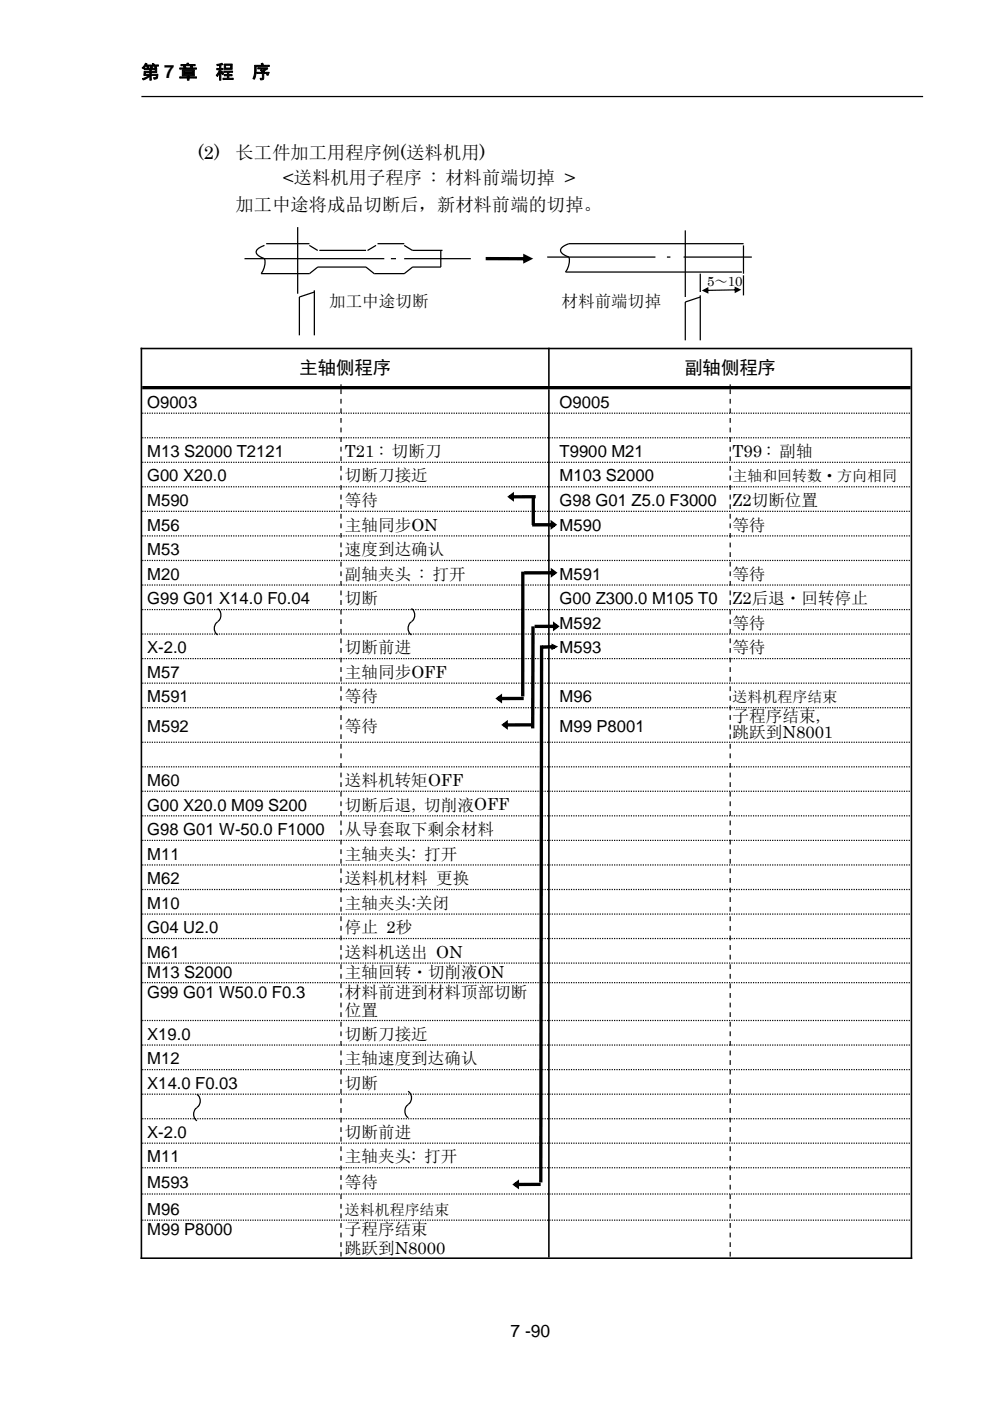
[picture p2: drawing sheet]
<svg xmlns="http://www.w3.org/2000/svg" width="210mm" height="297mm" viewBox="0 0 210 297" stroke-linecap="round" stroke-linejoin="round" font-family="sans-serif">
<path d="M30 20.5h165.8" fill="none" stroke="#000" stroke-width=".26"/>
<g fill="#fff">
<path d="M30.1 74.1h86.2v7.4h-86.2z"/>
<path d="M116.6 74.1h76.6v7.4h-76.6z"/>
<path d="M30.1 81.5h42.1v.3h-42.1z"/>
<path d="M72.4 81.5h43.9v.3h-43.9z"/>
<path d="M116.6 81.5h38.2v.3h-38.2z"/>
<path d="M155 81.5h38.2v.3h-38.2z"/>
<path d="M30.1 82.5h42.1v5h-42.1z"/>
<path d="M72.4 82.5h43.9v5h-43.9z"/>
<path d="M116.6 82.5h38.2v5h-38.2z"/>
<path d="M155 82.5h38.2v5h-38.2z"/>
<path d="M30.1 87.7h42.1v5h-42.1z"/>
<path d="M72.4 87.7h43.9v5h-43.9z"/>
<path d="M116.6 87.7h38.2v5h-38.2z"/>
<path d="M155 87.7h38.2v5h-38.2z"/>
<path d="M30.1 92.9h42.1v5h-42.1z"/>
<path d="M72.4 92.9h43.9v5h-43.9z"/>
<path d="M116.6 92.9h38.2v5h-38.2z"/>
<path d="M155 92.9h38.2v5h-38.2z"/>
<path d="M30.1 98.1h42.1v5h-42.1z"/>
<path d="M72.4 98.1h43.9v5h-43.9z"/>
<path d="M116.6 98.1h38.2v5h-38.2z"/>
<path d="M155 98.1h38.2v5h-38.2z"/>
<path d="M30.1 103.3h42.1v5h-42.1z"/>
<path d="M72.4 103.3h43.9v5h-43.9z"/>
<path d="M116.6 103.3h38.2v5h-38.2z"/>
<path d="M155 103.3h38.2v5h-38.2z"/>
<path d="M30.1 108.5h42.1v5h-42.1z"/>
<path d="M72.4 108.5h43.9v5h-43.9z"/>
<path d="M116.6 108.5h38.2v5h-38.2z"/>
<path d="M155 108.5h38.2v5h-38.2z"/>
<path d="M30.1 113.7h42.1v5h-42.1z"/>
<path d="M72.4 113.7h43.9v5h-43.9z"/>
<path d="M116.6 113.7h38.2v5h-38.2z"/>
<path d="M155 113.7h38.2v5h-38.2z"/>
<path d="M30.1 119h42.1v4.9h-42.1z"/>
<path d="M72.4 119h43.9v4.9h-43.9z"/>
<path d="M116.6 119h38.2v4.9h-38.2z"/>
<path d="M155 119h38.2v4.9h-38.2z"/>
<path d="M30.1 124.1h42.1v5h-42.1z"/>
<path d="M72.4 124.1h43.9v5h-43.9z"/>
<path d="M116.6 124.1h38.2v5h-38.2z"/>
<path d="M155 124.1h38.2v5h-38.2z"/>
<path d="M30.1 129.3h42.1v5h-42.1z"/>
<path d="M72.4 129.3h43.9v5h-43.9z"/>
<path d="M116.6 129.3h38.2v5h-38.2z"/>
<path d="M155 129.3h38.2v5h-38.2z"/>
<path d="M30.1 134.6h42.1v4.9h-42.1z"/>
<path d="M72.4 134.6h43.9v4.9h-43.9z"/>
<path d="M116.6 134.6h38.2v4.9h-38.2z"/>
<path d="M155 134.6h38.2v4.9h-38.2z"/>
<path d="M30.1 139.8h42.1v4.9h-42.1z"/>
<path d="M72.4 139.8h43.9v4.9h-43.9z"/>
<path d="M116.6 139.8h38.2v4.9h-38.2z"/>
<path d="M155 139.8h38.2v4.9h-38.2z"/>
<path d="M30.1 145h42.1v4.9h-42.1z"/>
<path d="M72.4 145h43.9v4.9h-43.9z"/>
<path d="M116.6 145h38.2v4.9h-38.2z"/>
<path d="M155 145h38.2v4.9h-38.2z"/>
<path d="M30.1 150.2h42.1v7h-42.1z"/>
<path d="M72.4 150.2h43.9v7h-43.9z"/>
<path d="M116.6 150.2h38.2v7h-38.2z"/>
<path d="M155 150.2h38.2v7h-38.2z"/>
<path d="M30.1 157.5h42.1v4.9h-42.1z"/>
<path d="M72.4 157.5h43.9v4.9h-43.9z"/>
<path d="M116.6 157.5h38.2v4.9h-38.2z"/>
<path d="M155 157.5h38.2v4.9h-38.2z"/>
<path d="M30.1 162.7h42.1v4.9h-42.1z"/>
<path d="M72.4 162.7h43.9v4.9h-43.9z"/>
<path d="M116.6 162.7h38.2v4.9h-38.2z"/>
<path d="M155 162.7h38.2v4.9h-38.2z"/>
<path d="M30.1 167.9h42.1v4.9h-42.1z"/>
<path d="M72.4 167.9h43.9v4.9h-43.9z"/>
<path d="M116.6 167.9h38.2v4.9h-38.2z"/>
<path d="M155 167.9h38.2v4.9h-38.2z"/>
<path d="M30.1 173.1h42.1v5h-42.1z"/>
<path d="M72.4 173.1h43.9v5h-43.9z"/>
<path d="M116.6 173.1h38.2v5h-38.2z"/>
<path d="M155 173.1h38.2v5h-38.2z"/>
<path d="M30.1 178.3h42.1v5h-42.1z"/>
<path d="M72.4 178.3h43.9v5h-43.9z"/>
<path d="M116.6 178.3h38.2v5h-38.2z"/>
<path d="M155 178.3h38.2v5h-38.2z"/>
<path d="M30.1 183.5h42.1v5h-42.1z"/>
<path d="M72.4 183.5h43.9v5h-43.9z"/>
<path d="M116.6 183.5h38.2v5h-38.2z"/>
<path d="M155 183.5h38.2v5h-38.2z"/>
<path d="M30.1 188.7h42.1v5h-42.1z"/>
<path d="M72.4 188.7h43.9v5h-43.9z"/>
<path d="M116.6 188.7h38.2v5h-38.2z"/>
<path d="M155 188.7h38.2v5h-38.2z"/>
<path d="M30.1 193.9h42.1v5h-42.1z"/>
<path d="M72.4 193.9h43.9v5h-43.9z"/>
<path d="M116.6 193.9h38.2v5h-38.2z"/>
<path d="M155 193.9h38.2v5h-38.2z"/>
<path d="M30.1 199.1h42.1v5h-42.1z"/>
<path d="M72.4 199.1h43.9v5h-43.9z"/>
<path d="M116.6 199.1h38.2v5h-38.2z"/>
<path d="M155 199.1h38.2v5h-38.2z"/>
<path d="M30.1 204.3h42.1v3.9h-42.1z"/>
<path d="M72.4 204.3h43.9v3.9h-43.9z"/>
<path d="M116.6 204.3h38.2v3.9h-38.2z"/>
<path d="M155 204.3h38.2v3.9h-38.2z"/>
<path d="M30.1 208.5h42.1v7.7h-42.1z"/>
<path d="M72.4 208.5h43.9v7.7h-43.9z"/>
<path d="M116.6 208.5h38.2v7.7h-38.2z"/>
<path d="M155 208.5h38.2v7.7h-38.2z"/>
<path d="M30.1 216.5h42.1v4.9h-42.1z"/>
<path d="M72.4 216.5h43.9v4.9h-43.9z"/>
<path d="M116.6 216.5h38.2v4.9h-38.2z"/>
<path d="M155 216.5h38.2v4.9h-38.2z"/>
<path d="M30.1 221.7h42.1v5h-42.1z"/>
<path d="M72.4 221.7h43.9v5h-43.9z"/>
<path d="M116.6 221.7h38.2v5h-38.2z"/>
<path d="M155 221.7h38.2v5h-38.2z"/>
<path d="M30.1 226.9h42.1v5h-42.1z"/>
<path d="M72.4 226.9h43.9v5h-43.9z"/>
<path d="M116.6 226.9h38.2v5h-38.2z"/>
<path d="M155 226.9h38.2v5h-38.2z"/>
<path d="M30.1 232.1h42.1v4.9h-42.1z"/>
<path d="M72.4 232.1h43.9v4.9h-43.9z"/>
<path d="M116.6 232.1h38.2v4.9h-38.2z"/>
<path d="M155 232.1h38.2v4.9h-38.2z"/>
<path d="M30.1 237.3h42.1v5h-42.1z"/>
<path d="M72.4 237.3h43.9v5h-43.9z"/>
<path d="M116.6 237.3h38.2v5h-38.2z"/>
<path d="M155 237.3h38.2v5h-38.2z"/>
<path d="M30.1 242.5h42.1v5h-42.1z"/>
<path d="M72.4 242.5h43.9v5h-43.9z"/>
<path d="M116.6 242.5h38.2v5h-38.2z"/>
<path d="M155 242.5h38.2v5h-38.2z"/>
<path d="M30.1 247.7h42.1v5.3h-42.1z"/>
<path d="M72.4 247.7h43.9v5.3h-43.9z"/>
<path d="M116.6 247.7h38.2v5.3h-38.2z"/>
<path d="M155 247.7h38.2v5.3h-38.2z"/>
<path d="M30.1 253.3h42.1v5.3h-42.1z"/>
<path d="M72.4 253.3h43.9v5.3h-43.9z"/>
<path d="M116.6 253.3h38.2v5.3h-38.2z"/>
<path d="M155 253.3h38.2v5.3h-38.2z"/>
<path d="M30.1 258.8h42.1v7.8h-42.1z"/>
<path d="M72.4 258.8h43.9v7.8h-43.9z"/>
<path d="M116.6 258.8h38.2v7.8h-38.2z"/>
<path d="M155 258.8h38.2v7.8h-38.2z"/>
</g>
<g fill="none" stroke="#000" stroke-width=".25" stroke-dasharray=".3 .3" stroke-linecap="butt">
<path d="M30.2 87.6h162.9M30.2 92.8h162.9M30.2 98h162.9M30.2 103.2h162.9M30.2 108.4h162.9M30.2 113.6h162.9M30.2 118.8h162.9M30.2 124h162.9M30.2 129.2h162.9M30.2 134.4h162.9M30.2 139.6h162.9M30.2 144.8h162.9"/>
<path d="M30.2 150.1h162.9M30.2 157.4h162.9M30.2 162.6h162.9M30.2 167.8h162.9M30.2 173h162.9M30.2 178.2h162.9M30.2 183.4h162.9M30.2 188.6h162.9M30.2 193.8h162.9M30.2 199h162.9M30.2 204.2h162.9M30.2 208.3h162.9"/>
<path d="M30.2 216.4h162.9M30.2 221.6h162.9M30.2 226.8h162.9M30.2 232h162.9M30.2 237.2h162.9M30.2 242.4h162.9M30.2 247.6h162.9M30.2 253.2h162.9M30.2 258.7h162.9"/>
</g>
<path d="M29.8 73.9h163.7M30 73.7v193.2M116.4 73.7v8.1M193.3 74.1v192.8M116.4 82.5v184.1M29.8 266.8h163.7" fill="none" stroke="#000" stroke-width=".34"/>
<path d="M30.2 82.2h162.9" fill="none" stroke="#000" stroke-width=".7" stroke-linecap="butt"/>
<path d="M72.3 81.5v.3M72.3 82.5v184.1M154.9 81.5v.3M154.9 82.5v184.1" fill="none" stroke="#000" stroke-width=".25" stroke-dasharray="1 1" stroke-linecap="butt"/>
<g fill="none" stroke="#000" stroke-width=".26">
<path d="M51.9 54.8h29.6M56.1 52a2.72 2.72 0 0 0-1.7 1.3 1.41 1.41 0 0 0 1.2 1.3l.5 .2a3.6 3.6 0 0 1-.7 3.2h10.2M56.5 51.7h9.1M63.1 48.2v14.1M65.6 58l1.8-1.4h10.2l1.8 1.4M65.6 52l1.8 1.1M67.7 53.1h9.9M79.4 58h6.3M79.8 52l-1.8 1.1M80.1 51.7h5.6M82.9 54.8h1.1M85.7 52l1.8 1.1"/>
<path d="M85.7 54.8h14.2M87.5 53.1h6.4M93.5 53.1v3.5M93.5 56.6h-6l-1.8 1.4M116.1 54.5h22.9M141.5 54.5h.7M145 54.5h14.5M145.4 48.9v14.1M148.5 58v3.9M157.7 52v6M157.7 58.4v4.2M157.7 51.7h-37.1a2.72 2.72 0 0 0-1.7 1.2 1.43 1.43 0 0 0 1.2 1.4l.5 .2a3.6 3.6 0 0 1-.6 3.2h37.4"/>
<path d="M66.7 61.6v9.5M66.7 61.9l-3.2 1.1v8.1M148.5 62.6v9.6M148.5 63l-3.1 1v8.2M46.2 129a1.84 1.84 0 0 1-.3 3.1 1.73 1.73 0 0 0 .3 2.5M87.3 129a1.83 1.83 0 0 1-.3 3.1 1.75 1.75 0 0 0 .3 2.5M41.8 232a1.83 1.83 0 0 1-.3 3.1 1.78 1.78 0 0 0 .3 2.5M86.6 231.4a1.74 1.74 0 0 1 0 2.8M86.6 234.2a1.75 1.75 0 0 0 0 2.8"/>
</g>
<g fill="#000">
<path d="M111 53.8l2.1 1-2.1 1.1zM103 54.5h8.5v.7h-8.5z"/>
<path d="M155.8 60.7v1.5l1.4-.8zM148.8 61.6l1.5 .7-.1-1.4zM149.5 61.4v.3l7-.1v-.3z"/>
<path d="M107.6 105.3l1.4 1.1v-2.1zM108.1 105v.7h5.5v-.7z"/>
<path d="M116.8 110.2v2.1l1.4-1zM112.9 110.9v.7h4.7v-.7z"/>
<path d="M116.8 120.4v2.1l1.4-1.1zM111.2 121.1v.7h6.5v-.7z"/>
<path d="M117 136.4v1.4l1.4-.7zM114.9 136.8v.8l2.8-.1v-.7z"/>
<path d="M117.3 131.7v2.2l1.4-1.1zM113.4 132.5v.7h4.8v-.8z"/>
<path d="M105.1 148.1l1.4 1.1v-2.2zM105.6 147.7v.8l5.5-.1v-.7z"/>
<path d="M106.3 153.7l1.4 1v-2.1zM106.8 153.4v.7l6.2-.1v-.7z"/>
<path d="M108.7 251.1l1.4 1.1v-2.1zM109.2 250.8v.7h5.5v-.7z"/>
</g>
<path d="M113.1 105.3v6M110.9 121.2v26.5M113.1 132.8l-.1 21.6M114.9 136.8l-.2 113.9" fill="none" stroke="#000" stroke-width=".71" stroke-linecap="butt"/>
<g font-size="3.9">
<text x="30" y="16.6">第 7 章</text>
<text x="45.7" y="16.6">程</text>
<text x="53.5" y="16.6">序</text>
<text x="42" y="33.7">(2)</text>
<text x="50" y="33.7">长工件加工用程序例(送料机用)</text>
<text x="60" y="39.1">&lt;送料机用子程序 : 材料前端切掉 &gt;</text>
<text x="50" y="44.7">加工中途将成品切断后，新材料前端的切掉。</text>
<text x="63.5" y="79.3">主轴侧程序</text>
<text x="145.2" y="79.3">副轴侧程序</text>
</g>
<text font-size="3.7" x="108.3" y="283.5">7 -90</text>
<g font-size="3.5">
<text x="69.8" y="65">加工中途切断</text>
<text x="119.1" y="65">材料前端切掉</text>
<text x="31.2" y="86.5">O9003</text>
<text x="118.7" y="86.5">O9005</text>
<text x="31.2" y="96.9">M13 S2000 T2121</text>
<text x="73.1" y="96.9">T21 : 切断刀</text>
<text x="118.7" y="96.9">T9900 M21</text>
<text x="155.3" y="96.9">T99 : 副轴</text>
<text x="31.2" y="102.1">G00 X20.0</text>
<text x="31.2" y="107.3">M590</text>
<text x="73.1" y="102.1">切断刀接近</text>
<text x="73.1" y="107.3">等待</text>
<text x="118.7" y="102.1">M103 S2000</text>
<text x="118.7" y="107.3">G98 G01 Z5.0 F3000</text>
<text x="155.3" y="107.3">Z2切断位置</text>
<text x="31.2" y="112.5">M56</text>
<text x="73.1" y="112.5">主轴同步ON</text>
<text x="118.7" y="112.5">M590</text>
<text x="155.3" y="112.5">等待</text>
<text x="31.2" y="117.7">M53</text>
<text x="73.1" y="117.7">速度到达确认</text>
<text x="31.2" y="122.9">M20</text>
<text x="73.1" y="122.9">副轴夹头 : 打开</text>
<text x="118.7" y="122.9">M591</text>
<text x="155.3" y="122.9">等待</text>
<text x="31.2" y="128.1">G99 G01 X14.0 F0.04</text>
<text x="73.1" y="128.1">切断</text>
<text x="118.7" y="128.1">G00 Z300.0 M105 T0</text>
<text x="155.3" y="128.1">Z2后退・回转停止</text>
<text x="118.7" y="133.3">M592</text>
<text x="155.3" y="133.3">等待</text>
<text x="31.2" y="138.5">X-2.0</text>
<text x="31.2" y="143.7">M57</text>
<text x="73.1" y="138.5">切断前进</text>
<text x="73.1" y="143.7">主轴同步OFF</text>
<text x="118.7" y="138.5">M593</text>
<text x="155.3" y="138.5">等待</text>
<text x="31.2" y="148.9">M591</text>
<text x="73.1" y="148.9">等待</text>
<text x="118.7" y="148.9">M96</text>
<text x="31.2" y="155.3">M592</text>
<text x="73.1" y="155.3">等待</text>
<text x="118.7" y="155.3">M99 P8001</text>
<text x="155.4" y="153">子程序结束,</text>
<text x="155.4" y="156.5">跳跃到N8001</text>
<text x="31.2" y="166.6">M60</text>
<text x="73.1" y="166.6">送料机转矩OFF</text>
<text x="31.2" y="171.9">G00 X20.0 M09 S200</text>
<text x="73.1" y="171.9">切断后退, 切削液OFF</text>
<text x="31.2" y="177.1">G98 G01 W-50.0 F1000</text>
<text x="73.1" y="177.1">从导套取下剩余材料</text>
<text x="31.2" y="182.3">M11</text>
<text x="73.1" y="182.3">主轴夹头: 打开</text>
<text x="31.2" y="187.5">M62</text>
<text x="73.1" y="187.5">送料机材料 更换</text>
<text x="31.2" y="192.7">M10</text>
<text x="31.2" y="197.9">G04 U2.0</text>
<text x="73.1" y="192.7">主轴夹头:关闭</text>
<text x="73.1" y="197.9">停止 2秒</text>
<text x="31.2" y="203.1">M61</text>
<text x="73.1" y="203.1">送料机送出 ON</text>
<text x="31.2" y="207.4">M13 S2000</text>
<text x="73.1" y="207.4">主轴回转・切削液ON</text>
<text x="31.2" y="211.6">G99 G01 W50.0 F0.3</text>
<text x="73.1" y="211.6">材料前进到材料顶部切断</text>
<text x="73.1" y="215.5">位置</text>
<text x="31.2" y="220.5">X19.0</text>
<text x="73.1" y="220.5">切断刀接近</text>
<text x="31.2" y="225.7">M12</text>
<text x="73.1" y="225.7">主轴速度到达确认</text>
<text x="31.2" y="230.9">X14.0 F0.03</text>
<text x="73.1" y="230.9">切断</text>
<text x="31.2" y="241.3">X-2.0</text>
<text x="73.1" y="241.3">切断前进</text>
<text x="31.2" y="246.5">M11</text>
<text x="31.2" y="251.9">M593</text>
<text x="73.1" y="246.5">主轴夹头: 打开</text>
<text x="73.1" y="251.9">等待</text>
<text x="31.2" y="257.5">M96</text>
<text x="31.2" y="261.9">M99 P8000</text>
<text x="73.1" y="261.9">子程序结束</text>
<text x="73.1" y="265.8">跳跃到N8000</text>
</g>
<g font-size="3.2">
<text x="155.3" y="102.1">主轴和回转数·方向相同</text>
<text x="155.4" y="148.9">送料机程序结束</text>
<text x="73.1" y="257.5">送料机程序结束</text>
</g>
<text font-size="2.8" x="150" y="60.7">5～10</text>
</svg>
